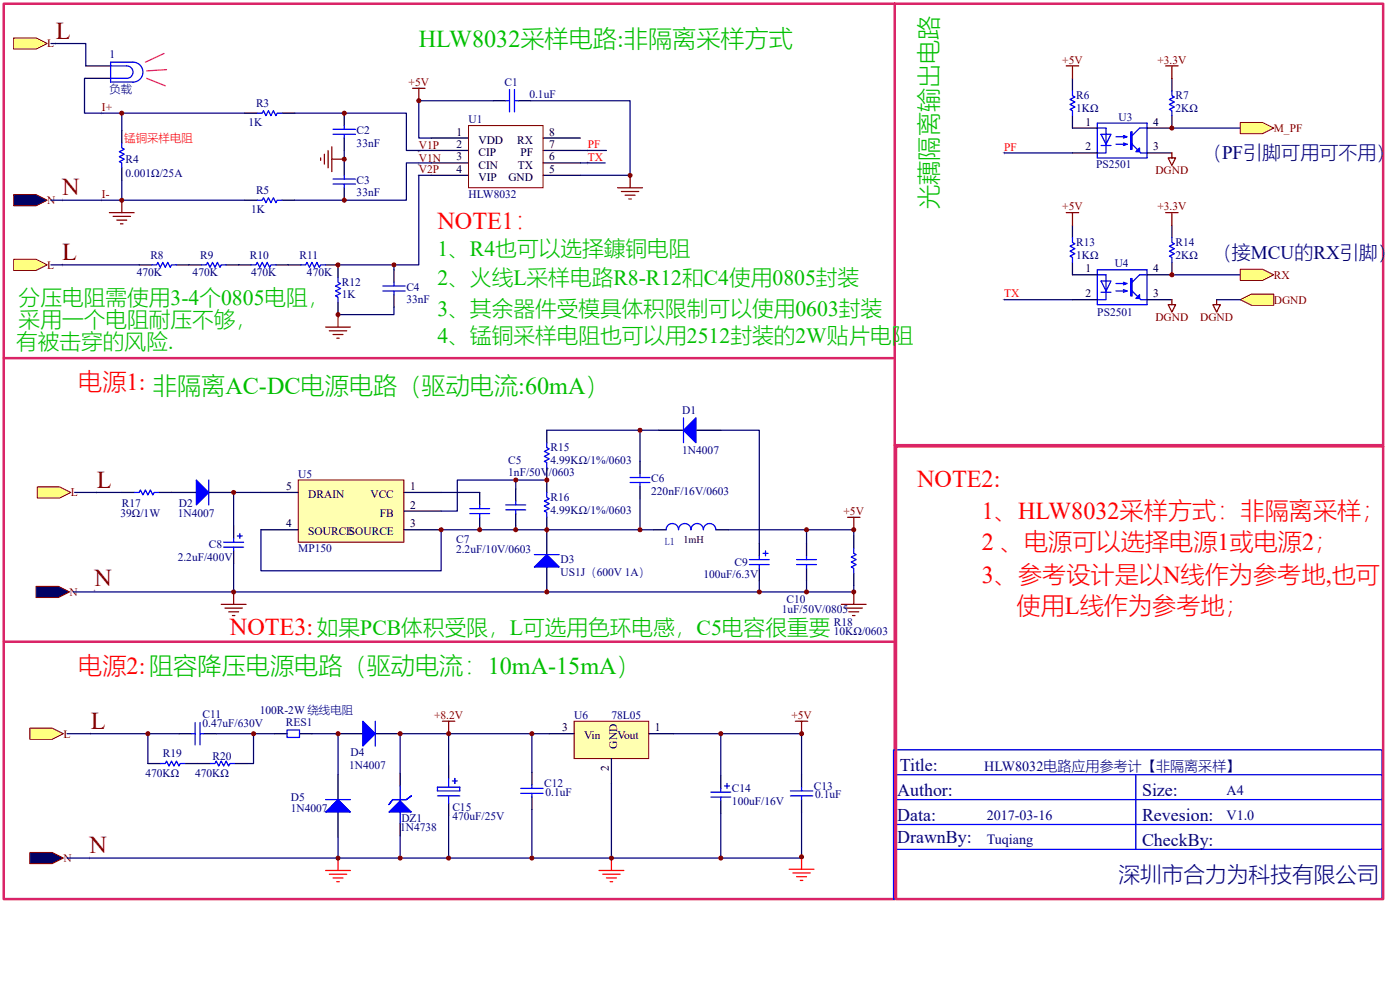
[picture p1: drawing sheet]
<svg xmlns="http://www.w3.org/2000/svg" width="297mm" height="210mm" viewBox="0 0 297 210" stroke-linecap="round" stroke-linejoin="round" font-family="sans-serif">
<g fill="none" stroke="#00f" stroke-width=".26">
<path d="M108.1 19v4.7M109.1 19v4.7M25.8 30.3v1.1l.6 .2-1.1 .6 1.1 .5-1.1 .5 1.1 .5-1.1 .6 .5 .2v1.1M54.6 24h1l.3-.5 .5 1 .5-1 .6 1 .5-1 .5 1 .3-.5h1M70.7 28.5h4.7M70.7 27.4h4.7M70.7 39h4.7M70.7 38h4.7M73 26.6v.8M73 28.5v.8M73 37.2v.8M73 39v.8"/>
<path d="M107.3 21.4h.8M109.1 21.4h.8M232.8 26.1v7.4M232.8 27.2h1.8M239.9 27.9h.3v3.7h-.3zM240 27.9v3.7M240.2 30.6l1.8 1.8h1.3M243.3 27.2h-1.5l-1.6 1.5M32.2 56.2h1l.3-.6 .5 1.1 .5-1.1 .6 1.1 .5-1.1 .5 1.1 .3-.5h1M42.7 56.2h1.1l.2-.6 .6 1.1 .5-1.1 .5 1.1 .5-1.1 .6 1.1 .2-.5h1.1M53.3 56.2h1l.3-.6 .5 1.1 .5-1.1 .6 1.1 .5-1.1 .5 1.1 .3-.5h1M54.6 42.4h1l.3-.5 .5 1.1 .5-1.1 .6 1.1 .5-1.1 .5 1.1 .3-.6h1"/>
<path d="M63.8 56.2h1.1l.2-.6 .5 1.1 .6-1.1 .5 1.1 .5-1.1 .6 1.1 .2-.5h1.1M71.7 58.8v1l.5 .3-1 .5 1 .6-1 .5 1 .5-1 .5 .5 .3v1.1M83.6 59.8v.8M81.2 60.6h4.7M81.2 61.7h4.7M83.6 61.7v.8M189.6 169.5h103.6M189.6 174.8h103.6M189.6 164.3h103.6M241 164.3v15.8M189.6 180.1h103.6"/>
</g>
<path d="M62.5 24h23.7v7.9h5.3M73 31.9v2.6M91.5 34.5h-5.3v7.9h-23.7M91.5 37.2h-2.7v19h-17.1M104.7 21.4h-15.9v7.9h2.7M112.6 21.4h21.1v15.8h-10.6M123.1 34.5h5.3M123.1 31.9h5.6M10.8 56.2h18.7M83.6 56.2v1M83.6 65.1v1.6h-11.9" fill="none" stroke="#000080" stroke-width=".26"/>
<g fill="none" stroke="#000" stroke-width=".26">
<path d="M25.8 27.7v2.6M25.8 35.6v2.6M51.9 24h2.7M59.8 24h2.7M73 24v2.6M73 29.3v2.6M73 34.5v2.7M73 39.8v2.6M104.7 21.4h2.6M109.9 21.4h2.7M29.5 56.2h2.7M37.4 56.2h5.3"/>
<path d="M48 56.2h5.3M51.9 42.4h2.7M58.5 56.2h5.3M59.8 42.4h2.7M69.1 56.2h2.6v2.6M83.6 57.2v2.6M71.7 64.1v2.6M83.6 62.5v2.6"/>
</g>
<g fill="#000">
<path d="M21.6 23.7v.6zM21.4 24h.5z"/>
<path d="M88.8 36.9v.5zM88.6 37.2h.5z"/>
<path d="M124.7 34.3v.5zM124.4 34.5h.6z"/>
<path d="M124.7 31.6v.6zM124.4 31.9h.6z"/>
<path d="M213 32.2v.5zM212.8 32.4h.5z"/>
<path d="M21.6 42.2v.5zM21.4 42.4h.5z"/>
<path d="M213 63.3v.5zM212.8 63.5h.5z"/>
</g>
<g fill="none" stroke="#800000" stroke-width=".26">
<path d="M87.5 18.7h2.7M88.8 18.7v2.7M68 33.5v.5M68.8 32.7v2.1M69.6 31.9v3.7M70.4 33.7h2.6M70.4 31.1v5.3M131 39.8h5.3M133.7 37.2v2.6M131.8 40.6h3.7M132.6 41.4h2.1M133.4 42.2h.5"/>
<path d="M69.1 69.3h5.2M69.9 70.1h3.7M70.7 70.9h2.1M71.4 71.7h.6M71.7 66.7v2.6"/>
</g>
<path d="M241.8 31.4v.8h-.8z" fill="#00f"/>
<g fill="none" stroke="#00f" stroke-width=".26">
<path d="M232.8 26.1h10.5v7.4h-10.5M233.6 28.5h2.1l-1.1 2.1zM233.6 30.8h2.1M234.6 27.2v5.2h-1.8M236.8 29h2.1M236.8 30.6h2.1M238.3 28.7l.8 .3-.8 .3M238.3 30.3l.8 .3-.8 .2M241.8 31.4v.8h-.8zM232.8 57.2v7.4M232.8 58.3h1.8M239.9 59.1h.3v3.6h-.3z"/>
<path d="M240 59.1v3.6M243.3 58.3h-1.5l-1.6 1.5M240.2 61.7l1.8 1.8h1.3"/>
</g>
<path d="M227.5 27.2h5.3M227.5 32.4h5.3M243.3 27.2h5.3M243.3 32.4h5.3" fill="none" stroke="#000" stroke-width=".26"/>
<path d="M241.8 62.5v.8h-.8z" fill="#00f"/>
<g fill="none" stroke="#00f" stroke-width=".26">
<path d="M227.5 19.2v1.1l.6 .3-1.1 .5 1.1 .5-1.1 .5 1.1 .6-1.1 .5 .5 .3v1M248.6 19.2v1.1l.5 .3-1 .5 1 .5-1 .5 1 .6-1 .5 .5 .3v1M227.5 50.4v1l.6 .3-1.1 .5 1.1 .5-1.1 .6 1.1 .5-1.1 .5 .5 .3v1M232.8 57.2h10.5v7.4h-10.5M233.6 59.6h2.1l-1.1 2.1zM234.6 58.3v5.2h-1.8M238.3 59.8l.8 .3-.8 .3M248.6 50.4v1l.5 .3-1 .5 1 .5-1 .6 1 .5-1 .5 .5 .3v1M233.6 62h2.1M236.8 60.1h2.1M236.8 61.7h2.1M238.3 61.4l.8 .3-.8 .3"/>
<path d="M241.8 62.5v.8h-.8z"/>
</g>
<path d="M227.5 16.6v2.6M248.6 16.6v2.6M227.5 24.5v2.7M248.6 24.5v2.7M227.5 55.6v2.7h5.3M227.5 47.7v2.7M248.6 55.6v2.7h-5.3M248.6 47.7v2.7M227.5 63.5h5.3M243.3 63.5h5.3" fill="none" stroke="#000" stroke-width=".26"/>
<path d="M213 32.4h14.5M213 63.5h14.5" fill="none" stroke="#000080" stroke-width=".26"/>
<path d="M226.2 14h2.6M227.5 14v2.6M247.3 14h2.6M248.6 14v2.6M248.6 32.4v1.1h.8l-.8 1.6-.8-1.6h.8M226.2 45.1h2.6M227.5 45.1v2.6M247.3 45.1h2.6M248.6 45.1v2.6M248.6 63.5v1.1h.8l-.8 1.6-.8-1.6h.8" fill="none" stroke="#800000" stroke-width=".26"/>
<path d="M2.9 55h4.7l2.4 1.2-2.4 1.1h-4.7z" fill="#ffff80"/>
<path d="M2.9 55h4.7l2.4 1.2-2.4 1.1h-4.7z" fill="none" stroke="#800000" stroke-width=".21"/>
<path d="M23.2 45.1h5.3M24 45.9h3.7M24.8 46.7h2.1M25.6 47.5h.5M25.8 42.4v2.7" fill="none" stroke="#800000" stroke-width=".26"/>
<path d="M2.9 41.3h4.7l2.4 1.1-2.4 1.2h-4.7z" fill="#000080"/>
<path d="M2.9 41.3h4.7l2.4 1.1-2.4 1.2h-4.7z" fill="none" stroke="#800000" stroke-width=".21"/>
<path d="M2.9 8h4.7l2.4 1.2-2.4 1.2h-4.7z" fill="#ffff80"/>
<path d="M2.9 8h4.7l2.4 1.2-2.4 1.2h-4.7z" fill="none" stroke="#800000" stroke-width=".21"/>
<path d="M18.2 14h5.3M18.2 16.6h5.3" fill="none" stroke="#000" stroke-width=".26"/>
<path d="M23.5 14h3.4a1.32 1.32 0 0 1 1.3 1.3 1.32 1.32 0 0 1-1.3 1.3h-3.4M23.5 13.2h4.7a2.11 2.11 0 0 1 2.1 2.1 2.11 2.11 0 0 1-2.1 2.1h-4.7z" fill="none" stroke="#00f" stroke-width=".26"/>
<path d="M10.8 9.2h7.4v4.8M248.6 27.2h14.5M248.6 58.3h14.5" fill="none" stroke="#000080" stroke-width=".26"/>
<path d="M31.1 16.6l4 1.6M34.8 11.3l-4 1.9M35.3 14.8l-4.2 .2" fill="none" stroke="#da2467" stroke-width=".26"/>
<g fill="#000">
<path d="M88.8 31.9v.5zM88.6 32.2h.5z"/>
<path d="M88.8 34.5v.6zM88.6 34.8h.5z"/>
</g>
<path d="M263.1 63.5l2.4-1.1h4.7v2.3h-4.7z" fill="#ffff80"/>
<path d="M263.1 63.5l2.4-1.1h4.7v2.3h-4.7z" fill="none" stroke="#800000" stroke-width=".21"/>
<path d="M263.1 26h4.8l2.3 1.2-2.3 1.1h-4.8z" fill="#ffff80"/>
<path d="M263.1 26h4.8l2.3 1.2-2.3 1.1h-4.8z" fill="none" stroke="#800000" stroke-width=".21"/>
<path d="M263.1 57.1h4.8l2.3 1.2-2.3 1.2h-4.8z" fill="#ffff80"/>
<path d="M263.1 57.1h4.8l2.3 1.2-2.3 1.2h-4.8z" fill="none" stroke="#800000" stroke-width=".21"/>
<path d="M258.1 63.5v1.1h.8l-.8 1.6-.8-1.6h.8M179.8 109.7h2.6M181.1 109.7v2.6M178.5 128.1h5.3M179.3 128.9h3.7M180.1 129.7h2.1M180.9 130.5h.5M181.1 125.5v2.6" fill="none" stroke="#800000" stroke-width=".26"/>
<path d="M258.1 63.5h5" fill="none" stroke="#000080" stroke-width=".26"/>
<path d="M25.8 104.4h2.7M33.7 104.4h8M44.3 104.4h5.3" fill="none" stroke="#000" stroke-width=".26"/>
<path d="M28.5 104.4h1l.3-.5 .5 1 .5-1 .6 1 .5-1 .5 1 .3-.5h1" fill="none" stroke="#00f" stroke-width=".26"/>
<path d="M41.7 101.8l2.6 2.6-2.6 2.6z" fill="#00f"/>
<path d="M41.7 101.8l2.6 2.6-2.6 2.6zM44.3 101.8v5.2" fill="none" stroke="#00f" stroke-width=".26"/>
<path d="M7.9 103.2h4.8l2.3 1.2-2.3 1.2h-4.8z" fill="#ffff80"/>
<path d="M7.9 103.2h4.8l2.3 1.2-2.3 1.2h-4.8z" fill="none" stroke="#800000" stroke-width=".21"/>
<path d="M7.6 124.3h4.8l2.4 1.2-2.4 1.2h-4.8z" fill="#000080"/>
<path d="M7.6 124.3h4.8l2.4 1.2-2.4 1.2h-4.8z" fill="none" stroke="#800000" stroke-width=".21"/>
<path d="M116 91.2v2.7M116 99.1v5.3M101.8 104.4v2.6M101.8 109.7v2.6M116 109.7v2.6" fill="none" stroke="#000" stroke-width=".26"/>
<path d="M116 93.9v1l.5 .3-1 .5 1 .5-1 .6 1 .5-1 .5 .5 .3v1M99.7 108.9h4.2M99.7 107.8h4.2M101.8 107v.8M101.8 108.9v.8M116 104.4v1.1l.5 .2-1 .5 1 .6-1 .5 1 .5-1 .6 .5 .2v1.1" fill="none" stroke="#00f" stroke-width=".26"/>
<path d="M46.9 128.1h5.3M47.7 128.9h3.7M48.5 129.7h2.1M49.3 130.5h.5M49.6 125.5v2.6" fill="none" stroke="#800000" stroke-width=".26"/>
<path d="M63.3 101.8h22.4v13.1h-22.4z" fill="#ffffb0"/>
<path d="M63.3 101.8h22.4v13.1h-22.4z" fill="none" stroke="#800000" stroke-width=".21"/>
<g fill="none" stroke="#000" stroke-width=".26">
<path d="M135.8 97.8v2.6M49.6 111.5v2.7M49.6 116.8v2.6M55.4 104.4h7.9M55.4 112.3h7.9M85.7 104.4h7.9M85.7 108.4h7.9M85.7 112.3h7.9M116 112.3v5.3M135.8 103.1v2.6M138.7 112.3h2.6M151.9 112.3h2.6"/>
<path d="M171.1 115.2v2.6M116 120.2v5.3M171.1 120.5v2.6"/>
</g>
<path d="M15.8 104.4h10M55.4 104.4h-5.8v7.1M93.6 104.4h8.2M135.8 105.7v6.6" fill="none" stroke="#000080" stroke-width=".26"/>
<g fill="none" stroke="#00f" stroke-width=".26">
<path d="M47.5 114.9h4.2M47.5 116h4.2M49.6 114.2v.7M49.6 116v.8M50.4 113.6h1M50.9 113.1v1.1M133.7 102.3h4.2M133.7 101.2h4.2M135.8 100.4v.8M135.8 102.3v.8M141.3 112.3a1.32 1.32 0 0 1 1.3-1.3 1.32 1.32 0 0 1 1.3 1.3 1.32 1.32 0 0 1 1.4-1.3 1.32 1.32 0 0 1 1.3 1.3 1.32 1.32 0 0 1 1.3-1.3 1.32 1.32 0 0 1 1.3 1.3 1.32 1.32 0 0 1 1.3-1.3 1.32 1.32 0 0 1 1.4 1.3M169 119.7h4.2"/>
<path d="M169 118.6h4.2M171.1 117.8v.8M171.1 119.7v.8"/>
</g>
<path d="M113.4 120.2l2.6-2.6 2.6 2.6z" fill="#00f"/>
<path d="M113.4 117.6h5.2M113.4 120.2l2.6-2.6 2.6 2.6z" fill="none" stroke="#00f" stroke-width=".26"/>
<path d="M139.7 91.2h5.3M147.6 91.2h5.3" fill="none" stroke="#000" stroke-width=".26"/>
<path d="M145 91.2l2.6-2.6v5.3z" fill="#00f"/>
<g fill="none" stroke="#00f" stroke-width=".26">
<path d="M145 91.2l2.6-2.6v5.3zM145 88.6v5.3M159 118.6h4.2M159 119.7h4.2M161.1 117.8v.8M161.1 119.7v.8M161.9 117.3h1M162.4 116.8v1M181.1 116.3v1l.6 .3-1.1 .5 1.1 .5-1.1 .6 1.1 .5-1.1 .5 .5 .3v1M40.6 155.6h.8M41.4 153.2v4.7M42.4 155.6h.8"/>
<path d="M42.4 153.2v4.7M84.9 166.6v7.9"/>
</g>
<path d="M161.1 115.2v2.6M181.1 113.6v2.7M161.1 120.5v2.6M181.1 121.5v2.7M38 155.6h2.6M43.2 155.6h2.7M84.9 164v2.6M84.9 174.5v2.7" fill="none" stroke="#000" stroke-width=".26"/>
<g fill="#000">
<path d="M20.6 104.1v.6zM20.3 104.4h.5z"/>
<path d="M20 125v.5zM19.8 125.2h.5z"/>
</g>
<path d="M171.1 112.3v2.9M161.1 123.1v2.4" fill="none" stroke="#000080" stroke-width=".26"/>
<path d="M82.5 172.2l2.4-2.4 2.4 2.4z" fill="#00f"/>
<path d="M82.5 172.2l2.4-2.4 2.4 2.4z" fill="none" stroke="#00f" stroke-width=".26"/>
<path d="M83.3 169.5h2.9l1.1-.8-1.1 .8h-2.9l-.8 1.1z" fill="#00f"/>
<path d="M83.3 169.5h2.9l1.1-.8-1.1 .8h-2.9l-.8 1.1zM92.8 166.9h4.7v.8h-4.7zM92.8 168.7h4.7M95.2 165v1.9M95.2 168.7v1.6M96 165.6h1M96.5 165v1.1M110.5 167.2h4.7M110.5 168.2h4.7M112.8 166.4v.8M112.8 168.2v.8" fill="none" stroke="#00f" stroke-width=".26"/>
<path d="M69.1 184.6h5.2M69.9 185.3h3.7M70.7 186.1h2.1M71.4 186.9h.6M71.7 181.9v2.7" fill="none" stroke="#f00" stroke-width=".26"/>
<path d="M71.7 155.6h5.3M79.6 155.6h5.3M95.2 162.4v2.6M95.2 170.3v2.7M112.8 163.7v2.7M112.8 169v2.6" fill="none" stroke="#000" stroke-width=".26"/>
<path d="M14.2 155.6h23.8M31.4 155.6v6.3M95.2 173v8.9" fill="none" stroke="#000080" stroke-width=".26"/>
<g fill="#000">
<path d="M19.2 155.3v.5zM19 155.6h.5z"/>
<path d="M19 181.7v.5zM18.7 181.9h.5z"/>
</g>
<path d="M77 152.9l2.6 2.7-2.6 2.6z" fill="#00f"/>
<path d="M77 152.9l2.6 2.7-2.6 2.6zM79.6 152.9v5.3" fill="none" stroke="#00f" stroke-width=".26"/>
<path d="M71.7 164.3v5.2M71.7 172.2v5.2" fill="none" stroke="#000" stroke-width=".26"/>
<path d="M69.1 172.2l2.6-2.7 2.6 2.7z" fill="#00f"/>
<path d="M69.1 172.2l2.6-2.7 2.6 2.7zM69.1 169.5h5.2M150.8 167.9h4.2M150.8 169h4.2M152.9 167.2v.7M152.9 169v.8M153.7 166.6h1.1M154.2 166.1v1.1" fill="none" stroke="#00f" stroke-width=".26"/>
<path d="M95.2 155.6v6.8M112.8 155.6v8.1M71.7 177.4v4.5M84.9 177.2v4.7" fill="none" stroke="#000080" stroke-width=".26"/>
<path d="M167.4 184.3h5.3M168.2 185.1h3.7M169 185.9h2.1M169.8 186.7h.5M170.1 181.7v2.6" fill="none" stroke="#f00" stroke-width=".26"/>
<path d="M93.9 152.9h2.6M95.2 152.9v2.7" fill="none" stroke="#800000" stroke-width=".26"/>
<path d="M152.9 164.5v2.7M152.9 169.8v2.6" fill="none" stroke="#000" stroke-width=".26"/>
<path d="M121.8 152.9h15.8v7.9h-15.8z" fill="#ffffb0"/>
<path d="M121.8 152.9h15.8v7.9h-15.8z" fill="none" stroke="#800000" stroke-width=".21"/>
<path d="M58.3 155.6h2.6M63.5 155.6h2.7M116.5 155.6h5.3M137.6 155.6h5.3M31.4 161.9h2.6M39.3 161.9h5.3M49.8 161.9h2.7M129.7 160.8v5.3" fill="none" stroke="#000" stroke-width=".26"/>
<path d="M45.9 155.6h12.4M53.8 155.6v6.3h-1.3M66.2 155.6h5.5v8.7M116.5 155.6h-31.6v8.4M152.9 155.6v8.9M112.8 171.6v10.3M129.7 166.1v15.8M152.9 172.4v9.5" fill="none" stroke="#000080" stroke-width=".26"/>
<path d="M168.7 152.9h2.7M170.1 152.9v2.7" fill="none" stroke="#800000" stroke-width=".26"/>
<path d="M127.1 184.6h5.2M127.9 185.3h3.7M128.7 186.1h2.1M129.4 186.9h.6M129.7 181.9v2.7" fill="none" stroke="#f00" stroke-width=".26"/>
<path d="M60.9 154.8h2.6v1.5h-2.6zM34 161.9h1.1l.2-.5 .6 1 .5-1 .5 1 .5-1 .6 1 .2-.5h1.1M44.6 161.9h1l.3-.5 .5 1 .5-1 .6 1 .5-1 .5 1 .3-.5h1" fill="none" stroke="#00f" stroke-width=".26"/>
<path d="M6.3 154.4h4.8l2.3 1.2-2.3 1.1h-4.8z" fill="#ffff80"/>
<path d="M6.3 154.4h4.8l2.3 1.2-2.3 1.1h-4.8z" fill="none" stroke="#800000" stroke-width=".21"/>
<path d="M6.3 180.7h4.8l2.3 1.2-2.3 1.2h-4.8z" fill="#000080"/>
<path d="M99.4 26.6h15.8v13.2h-15.8zM6.3 180.7h4.8l2.3 1.2-2.3 1.2h-4.8z" fill="none" stroke="#800000" stroke-width=".21"/>
<path d="M91.5 29.3h7.9M91.5 31.9h7.9M91.5 34.5h7.9M91.5 37.2h7.9M115.2 29.3h7.9M115.2 31.9h7.9M115.2 34.5h7.9M115.2 37.2h7.9M109.4 103.6v2.6M109.4 108.9v2.6M170.1 164.3v2.6M170.1 169.5v2.7" fill="none" stroke="#000" stroke-width=".26"/>
<path d="M107.3 108.1h4.2M107.3 107h4.2M109.4 106.2v.8M109.4 108.1v.8M189.6 159h103.6v31.6h-103.6zM167.7 167.7h4.7M167.7 168.7h4.7M170.1 166.9v.8M170.1 168.7v.8" fill="none" stroke="#00f" stroke-width=".26"/>
<g fill="none" stroke="#000080" stroke-width=".26">
<path d="M18.2 16.6h-.3v7.4h34M25.8 24v3.7M25.8 38.2v4.2M10.8 42.4h41.1M116 91.2h23.7M135.8 91.2v6.6M152.9 91.2h8.2v24M49.6 119.4v6.1M55.4 112.3v8.7h38.2v-8.7h45.1M109.4 101.8v1.8M109.4 111.5v.8M116 101.8h-19v6.6h-3.4"/>
<path d="M154.5 112.3h26.6v1.3M171.1 123.1v2.4M181.1 124.2v1.3h-165.5M142.9 155.6h27.2v8.7M170.1 172.2v9.7h-155.9"/>
</g>
<g fill="#000">
<path d="M11.9 9v.5zM11.6 9.2h.5z"/>
<path d="M13.2 55.9v.5zM12.9 56.2h.5z"/>
<path d="M13.2 42.2v.5zM12.9 42.4h.5z"/>
</g>
<path d="M189.8 .8v189.8h-189v-189.8h292.6v93.6h-103.6M.8 75.9h189M190.1 94.6h103.3v96h-103.3zM.8 136h189" fill="none" stroke="#da2467" stroke-width=".53"/>
<g fill="#800000">
<circle cx="95.2" cy="155.6" r=".53"/>
<circle cx="25.8" cy="42.4" r=".53"/>
<circle cx="25.8" cy="24" r=".53"/>
<circle cx="31.4" cy="155.6" r=".53"/>
<circle cx="49.6" cy="125.5" r=".53"/>
<circle cx="49.6" cy="104.4" r=".53"/>
<circle cx="53.8" cy="155.6" r=".53"/>
<circle cx="71.7" cy="181.9" r=".53"/>
<circle cx="71.7" cy="155.6" r=".53"/>
<circle cx="71.7" cy="66.7" r=".53"/>
<circle cx="71.7" cy="56.2" r=".53"/>
<circle cx="73" cy="42.4" r=".53"/>
<circle cx="73" cy="33.7" r=".53"/>
<circle cx="73" cy="24" r=".53"/>
<circle cx="83.6" cy="56.2" r=".53"/>
<circle cx="84.9" cy="181.9" r=".53"/>
<circle cx="84.9" cy="155.6" r=".53"/>
<circle cx="88.8" cy="21.4" r=".53"/>
<circle cx="93.6" cy="112.3" r=".53"/>
<circle cx="95.2" cy="181.9" r=".53"/>
<circle cx="101.8" cy="112.3" r=".53"/>
<circle cx="109.4" cy="112.3" r=".53"/>
<circle cx="109.4" cy="101.8" r=".53"/>
<circle cx="112.8" cy="181.9" r=".53"/>
<circle cx="112.8" cy="155.6" r=".53"/>
<circle cx="116" cy="125.5" r=".53"/>
<circle cx="116" cy="112.3" r=".53"/>
<circle cx="116" cy="101.8" r=".53"/>
<circle cx="129.7" cy="181.9" r=".53"/>
<circle cx="133.7" cy="37.2" r=".53"/>
<circle cx="135.8" cy="112.3" r=".53"/>
<circle cx="135.8" cy="91.2" r=".53"/>
<circle cx="152.9" cy="181.9" r=".53"/>
<circle cx="152.9" cy="155.6" r=".53"/>
<circle cx="161.1" cy="125.5" r=".53"/>
<circle cx="170.1" cy="181.7" r=".53"/>
<circle cx="170.1" cy="155.6" r=".53"/>
<circle cx="171.1" cy="125.5" r=".53"/>
<circle cx="171.1" cy="112.3" r=".53"/>
<circle cx="181.1" cy="125.5" r=".53"/>
<circle cx="181.1" cy="112.3" r=".53"/>
<circle cx="248.6" cy="58.3" r=".53"/>
<circle cx="248.6" cy="27.2" r=".53"/>
</g>
<g font-size="5.1" fill="#800000">
<text x="11.9" y="8.2">L</text>
<text x="13.2" y="41.4">N</text>
<text x="13.2" y="55.2">L</text>
<text x="20.6" y="103.4">L</text>
<text x="20" y="124.2">N</text>
<text x="19.2" y="154.5">L</text>
<text x="19" y="180.9">N</text>
</g>
<g font-size="5.1" fill="#00bf00">
<text x="88.8" y="10">HLW8032采样电路:非隔离采样方式</text>
<text x="198.8" y="44.3" transform="rotate(-90 198.8 44.3)">光藕隔离输出电路</text>
</g>
<g font-size="5.1" fill="#f00">
<text x="92.8" y="48.5">NOTE1：</text>
<text x="16.6" y="82.8">电源1: 非隔离AC-DC电源电路（驱动电流:60mA）</text>
<text x="194.6" y="103.3">NOTE2:</text>
<text x="208.3" y="109.9">1、HLW8032采样方式：非隔离采样；</text>
<text x="208.3" y="116.5">2 、电源可以选择电源1或电源2；</text>
<text x="208.3" y="123.6">3、参考设计是以N线作为参考地,也可</text>
<text x="215.7" y="130.2">使用L线作为参考地；</text>
<text x="48.8" y="134.7">NOTE3: 如果PCB体积受限，L可选用色环电感，C5电容很重要</text>
<text x="16.6" y="142.9">电源2:阻容降压电源电路（驱动电流：10mA-15mA）</text>
</g>
<g font-size="4.6" fill="#00bf00">
<text x="92.8" y="54.3">1、R4也可以选择鏮铜电阻</text>
<text x="4" y="64.6">分压电阻需使用3-4个0805电阻，</text>
<text x="92.8" y="60.4">2、火线L采样电路R8-R12和C4使用0805封装</text>
<text x="4" y="69.3">采用一个电阻耐压不够，</text>
<text x="92.8" y="67">3、其余器件受模具体积限制可以使用0603封装</text>
<text x="3.4" y="74.1">有被击穿的风险.</text>
<text x="92.8" y="72.8">4、锰铜采样电阻也可以用2512封装的2W贴片电阻</text>
</g>
<text font-size="4.6" fill="#000080" x="237.3" y="186.9">深圳市合力为科技有限公司</text>
<g font-size="4" fill="#000080">
<text x="255.2" y="33.7">（PF引脚可用可不用）</text>
<text x="257.3" y="54.8">（接MCU的RX引脚）</text>
</g>
<g font-size="3.8" fill="#000080">
<text x="190.9" y="163.5">Title:</text>
<text x="190.4" y="168.7">Author:</text>
<text x="242.3" y="168.7">Size:</text>
<text x="190.4" y="174">Data:</text>
<text x="190.4" y="178.8">DrawnBy:</text>
<text x="242.3" y="174">Revesion:</text>
<text x="242.3" y="179.3">CheckBy:</text>
</g>
<g font-size="3" fill="#000080">
<text x="208.8" y="163.5">HLW8032电路应用参考计【非隔离采样】</text>
<text x="209.3" y="173.7">2017-03-16</text>
<text x="260.2" y="168.5">A4</text>
<text x="260.2" y="173.7">V1.0</text>
<text x="209.3" y="179">Tuqiang</text>
</g>
<g font-size="2.4" fill="#800000">
<text x="10" y="10.1">L</text>
<text x="225.4" y="13.5">+5V</text>
<text x="245.5" y="13.5">+3.3V</text>
<text x="21.6" y="23.5">I+</text>
<text x="86.7" y="18.2">+5V</text>
<text x="270.2" y="28">M_PF</text>
<text x="88.8" y="31.7">V1P</text>
<text x="88.8" y="34.3">V1N</text>
<text x="21.6" y="42">I-</text>
<text x="88.8" y="36.7">V2P</text>
<text x="245.1" y="37">DGND</text>
<text x="10" y="43.3">N</text>
<text x="225.4" y="44.6">+5V</text>
<text x="245.5" y="44.6">+3.3V</text>
<text x="10" y="57">L</text>
<text x="270.2" y="59.1">RX</text>
<text x="270.2" y="64.4">DGND</text>
<text x="245.1" y="68.1">DGND</text>
<text x="254.6" y="68.1">DGND</text>
<text x="15" y="105.2">L</text>
<text x="179" y="109.2">+5V</text>
<text x="14.8" y="126.3">N</text>
<text x="92.1" y="152.4">+8.2V</text>
<text x="167.9" y="152.4">+5V</text>
<text x="13.4" y="156.4">L</text>
<text x="13.4" y="182.7">N</text>
</g>
<g font-size="2.4" fill="#000080">
<text x="23.2" y="12.4">1</text>
<text x="23.2" y="19.8">负载</text>
<text x="54.3" y="22.7">R3</text>
<text x="107" y="18.2">C1</text>
<text x="112.3" y="20.8">0.1uF</text>
<text x="228.3" y="23.7">1KΩ</text>
<text x="228.3" y="21.1">R6</text>
<text x="249.4" y="23.7">2KΩ</text>
<text x="249.4" y="21.1">R7</text>
<text x="52.7" y="26.6">1K</text>
<text x="75.7" y="28.5">C2</text>
<text x="99.4" y="26.1">U1</text>
<text x="237.3" y="25.6">U3</text>
<text x="26.6" y="34.5">R4</text>
<text x="75.7" y="31.1">33nF</text>
<text x="232.5" y="35.6">PS2501</text>
<text x="26.6" y="37.4">0.001Ω/25A</text>
<text x="54.3" y="41.1">R5</text>
<text x="75.7" y="41.7">33nF</text>
<text x="75.7" y="39">C3</text>
<text x="99.4" y="41.9">HLW8032</text>
<text x="53.3" y="45.1">1K</text>
<text x="228.3" y="52.2">R13</text>
<text x="249.4" y="52.2">R14</text>
<text x="29" y="58.5">470K</text>
<text x="31.9" y="54.8">R8</text>
<text x="40.9" y="58.5">470K</text>
<text x="42.4" y="54.8">R9</text>
<text x="53" y="54.8">R10</text>
<text x="53.3" y="58.5">470K</text>
<text x="63.5" y="54.8">R11</text>
<text x="65.1" y="58.5">470K</text>
<text x="228.3" y="54.8">1KΩ</text>
<text x="236.5" y="56.7">U4</text>
<text x="249.4" y="54.8">2KΩ</text>
<text x="72.5" y="63.3">1K</text>
<text x="72.5" y="60.6">R12</text>
<text x="86.2" y="64.3">33nF</text>
<text x="86.2" y="61.7">C4</text>
<text x="232.8" y="67">PS2501</text>
<text x="144.7" y="87.8">D1</text>
<text x="116.8" y="95.7">R15</text>
<text x="63.3" y="101.2">U5</text>
<text x="107.8" y="101">1nF/50V</text>
<text x="107.8" y="98.3">C5</text>
<text x="116.5" y="101">/0603</text>
<text x="116.8" y="98.3">4.99KΩ/1%/0603</text>
<text x="144.7" y="96.2">1N4007</text>
<text x="25.8" y="107.6">R17</text>
<text x="38" y="107.6">D2</text>
<text x="116.8" y="106.2">R16</text>
<text x="138.1" y="104.9">220nF/16V/0603</text>
<text x="138.1" y="102.3">C6</text>
<text x="25.6" y="109.7">39Ω/1W</text>
<text x="37.7" y="109.7">1N4007</text>
<text x="116.8" y="108.9">4.99KΩ/1%/0603</text>
<text x="37.7" y="118.9">2.2uF/400V</text>
<text x="44.3" y="116.3">C8</text>
<text x="63.3" y="117.1">MP150</text>
<text x="96.8" y="117.3">2.2uF/10V/0603</text>
<text x="96.8" y="115.2">C7</text>
<text x="118.9" y="119.4">D3</text>
<text x="155.8" y="120">C9</text>
<text x="118.9" y="122.1">US1J（600V 1A）</text>
<text x="149.2" y="122.6">100uF/6.3V</text>
<text x="165.8" y="130">1uF/50V/0805</text>
<text x="166.9" y="127.9">C10</text>
<text x="176.9" y="134.7">10KΩ/0603</text>
<text x="176.9" y="132.6">R18</text>
<text x="43" y="154.2">0.47uF/630V</text>
<text x="43" y="152.1">C11</text>
<text x="55.1" y="151.3">100R-2W 绕线电阻</text>
<text x="60.6" y="154">RES1</text>
<text x="121.8" y="152.4">U6</text>
<text x="129.7" y="152.4">78L05</text>
<text x="34.5" y="160.6">R19</text>
<text x="45.1" y="161.1">R20</text>
<text x="74.3" y="160.3">D4</text>
<text x="30.8" y="164.8">470KΩ</text>
<text x="41.4" y="164.8">470KΩ</text>
<text x="74.1" y="162.9">1N4007</text>
<text x="115.5" y="166.9">C12</text>
<text x="155.3" y="167.9">C14</text>
<text x="172.7" y="167.4">C13</text>
<text x="61.7" y="172.2">1N4007</text>
<text x="61.7" y="169.8">D5</text>
<text x="96" y="173.7">470uF/25V</text>
<text x="96" y="171.9">C15</text>
<text x="115.7" y="168.7">0.1uF</text>
<text x="155.3" y="170.6">100uF/16V</text>
<text x="173" y="169.3">0.1uF</text>
<text x="84.9" y="176.1">1N4738</text>
<text x="85.2" y="174.3">DZ1</text>
</g>
<g font-size="2.4">
<text x="96.9" y="28.7">1</text>
<text x="116.5" y="28.7">8</text>
<text x="230.3" y="26.6">1</text>
<text x="244.7" y="26.6">4</text>
<text x="96.9" y="31.4">2</text>
<text x="96.9" y="34">3</text>
<text x="101.5" y="30.5">VDD</text>
<text x="101.5" y="33.1">CIP</text>
<text x="101.5" y="35.7">CIN</text>
<text x="109.7" y="30.5">RX</text>
<text x="109.9" y="35.7">TX</text>
<text x="110.4" y="33.1">PF</text>
<text x="116.5" y="34">6</text>
<text x="116.5" y="31.4">7</text>
<text x="230.3" y="31.9">2</text>
<text x="244.7" y="31.9">3</text>
<text x="96.9" y="36.6">4</text>
<text x="101.5" y="38.4">VIP</text>
<text x="107.8" y="38.4">GND</text>
<text x="116.5" y="36.6">5</text>
<text x="230.3" y="57.7">1</text>
<text x="244.7" y="57.7">4</text>
<text x="230.3" y="63">2</text>
<text x="244.7" y="63">3</text>
<text x="60.7" y="103.9">5</text>
<text x="65.4" y="105.6">DRAIN</text>
<text x="78.6" y="105.6">VCC</text>
<text x="87" y="103.9">1</text>
<text x="87" y="107.8">2</text>
<text x="60.7" y="111.8">4</text>
<text x="65.4" y="113.5">SOURCESOURCE</text>
<text x="80.6" y="109.5">FB</text>
<text x="87" y="111.8">3</text>
<text x="119.3" y="155">3</text>
<text x="138.9" y="155">1</text>
<text x="123.9" y="156.7">Vin</text>
<text x="130.9" y="158.7" transform="rotate(-90 130.9 158.7)">GND</text>
<text x="131" y="156.7">Vout</text>
<text x="129.2" y="163.4" transform="rotate(-90 129.2 163.4)">2</text>
</g>
<g font-size="2.4" fill="#f00">
<text x="26.4" y="30.1">锰铜采样电阻</text>
<text x="124.7" y="34.1">TX</text>
<text x="124.7" y="31.4">PF</text>
<text x="213" y="32">PF</text>
<text x="213" y="63.1">TX</text>
</g>
<text font-size="2.2" fill="#000080" x="141" y="115.5">L1</text>
<text font-size="2.2" fill="#080d02" x="145" y="115.2">1mH</text>
</svg>
